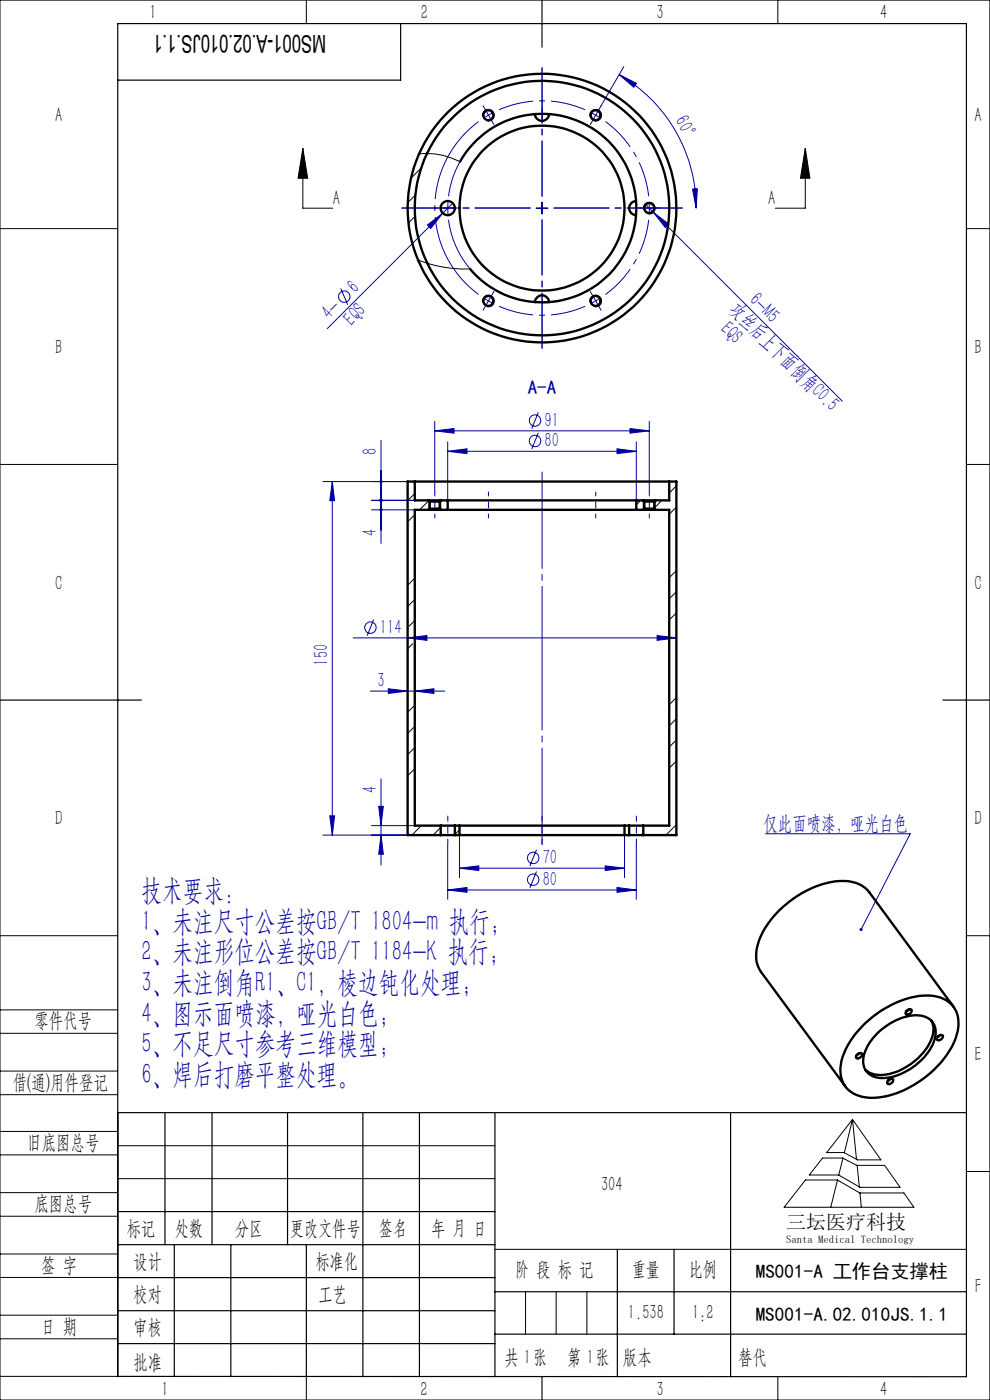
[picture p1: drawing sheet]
<svg xmlns="http://www.w3.org/2000/svg" width="210mm" height="297mm" viewBox="0 0 210 297" stroke-linecap="round" stroke-linejoin="round" font-family="sans-serif">
<g fill="none" stroke="#0000a0" stroke-width=".21">
<path d="M131.3 15.8l3.7 1.9-.6 .8zM131.3 15.8a32.7 32.7 0 0 1 16.4 28.4M132.3 14.1l-4.8 8.4M90.7 47.7l3.2-2.5-2.5 3.3zM96 43.1l-26.6 26.6M113.7 44.2h2.5M115 42.9v2.5M136.8 43.3l1.8 1.7M138.6 45l3.3 2.6-.8 .7zM138.6 45l40.1 40.1M146.9 40.1l1-.1-.2 4.2zM72.3 61.2l1.5 3.5"/>
<path d="M80.8 93.4v21.9M92.2 91.4l4.1-.5v1zM92.2 89.4v15M92.2 91.4h45.5M95 95.7l4.1-.5v1zM95 93.7v12.4M95 95.7h40M114.2 91.8l-1.4 3.5M114.2 87.5l-1.4 3.4M130.9 95.2l4.1 .5-4.1 .5zM133.6 90.9l4.1 .5-4.1 .5zM135 93.7v12.4"/>
<path d="M137.7 89.4v15M68.5 102.2h18M70.5 102.2l.5 4h-1zM70.5 102.2v75M78.8 106.1h9.2M78.8 108.2h9.2M74.9 135.3h68.6M79.3 131.4l-1.4 3.5M86.5 135.3l4.1-.5v1.1zM139.4 134.8l4.1 .5-4.1 .6zM78.5 146.6h15.8M82.4 146.1l4.1 .5-4.1 .5z"/>
<path d="M88 146.6l4-.5v1zM68.5 177.2h18M70 173.1h1l-.5 4.1zM78.8 175.2h9.2M80.3 171.1h1l-.5 4.1zM80.8 177.2l.5 4h-1zM80.8 165.2v18.3M95 179.1v11.7M97.5 177.2v9M132.5 177.2v9M135 179.1v11.7M162.4 176.9h30.7l-10.4 20.3"/>
<path d="M95 188.8l4.1-.5v1zM95 188.8h40M97.5 184.2l4.1-.5v1zM97.5 184.2h35M113.8 180.3l-1.4 3.4M113.8 184.9l-1.4 3.4M128.4 183.7l4.1 .5-4.1 .5zM130.9 188.3l4.1 .5-4.1 .5z"/>
<circle cx="73" cy="62.9" r="1.2"/>
<circle cx="113.5" cy="89.2" r="1.22"/>
<circle cx="113.5" cy="93.6" r="1.22"/>
<circle cx="78.6" cy="133.2" r="1.21"/>
<circle cx="113.1" cy="186.6" r="1.22"/>
<circle cx="113.1" cy="182" r="1.21"/>
</g>
<g fill="none" stroke="#000" stroke-width=".21">
<path d="M0 0h210v297h-210zM65 0v5M165 0v5M64.2 31.5l1.1 6.3h-2.1zM64.2 31.5v12.7h6.4M102.4 24.8a1.26 1.26 0 0 1 1.1-1.6 1.26 1.26 0 0 1 1.3 1.3 1.26 1.26 0 0 1-1.5 1.1M125.1 24.8a1.26 1.26 0 0 1 1.1-1.6 1.26 1.26 0 0 1 1.4 1.3 1.26 1.26 0 0 1-1.6 1.1M170.8 31.5l1 6.3h-2zM170.8 31.5v12.7h-6.3M0 48.5h25M136.5 44.5a1.25 1.25 0 0 1 1.1-1.6 1.25 1.25 0 0 1 1.4 1.4 1.25 1.25 0 0 1-1.6 1.1M205 48.5h5"/>
<path d="M102.4 64.2a1.26 1.26 0 0 1 1.1-1.6 1.26 1.26 0 0 1 1.3 1.3 1.26 1.26 0 0 1-1.5 1.1M125.1 64.2a1.26 1.26 0 0 1 1.1-1.6 1.26 1.26 0 0 1 1.4 1.3 1.26 1.26 0 0 1-1.6 1.1M0 98.5h25M205 98.5h5M91 106.2v1.7M93.5 106.2v1.7M136.5 106.2v1.7M139 106.2v1.7M0 198.5h25M205 198.5h5M0 214.2h25M0 219.2h25"/>
<path d="M0 232.2h25M0 227.2h25M25 236v56h-25M180.8 237.5l6.1 8.6h-5l-2.9-1.6h-3.6zM180.8 237.5l-1.7 7M180.8 237.5l.9 8.5M0 245h25M0 240h25M0 258h25M0 253h25M25 243.1h80M25 250h80"/>
<path d="M170.9 250.3h6.7l4.8 2.8h9.3l2.2 3h-27.6zM174.5 245.7h4.3l3 1.5h5.8l3.3 4.7h-8.5l-4.5-2.6h-6.2zM177.7 250.3l-1.5 5.8M178.8 245.7l-.9 3.6M181.8 247.2l.5 4.6M182.4 253.1l.3 3M205 248.5h5M0 271h25M0 266h25M0 279h25M105 265h100M111.5 274v9"/>
<path d="M118 274v9M124.5 274v9M0 284h25M65 292.1v4.9M153.7 292h.1M165 292v5"/>
</g>
<g fill="none" stroke="#0000a0" stroke-width=".21" stroke-dasharray="30.5 1.3 1.3 1.3" stroke-linecap="butt">
<path d="M103.6 24.4l-1.1 .7M103.6 24.4l1.1-.6M115 24.1l-1.3 .1M115 24.1l1.2 .1M126.4 24.4l-1.1-.6M126.4 24.4l1 .7M95 44.1v1.3M95 44.1v-1.2M137.7 44.1v-1.2M137.7 44.1v1.3M103.6 63.8l1.1 .6M103.6 63.8l-1.1-.6"/>
<path d="M126.4 63.8l1-.6M126.4 63.8l-1.1 .6"/>
</g>
<path d="M124.1 23.3a22.8 22.8 0 0 0-18.3 0M137.6 41.6a22.7 22.7 0 0 0-9.1-15.8M105.8 65a22.8 22.8 0 0 0 18.3 0M128.5 62.5a22.8 22.8 0 0 0 9.1-15.9" fill="none" stroke="#0000a0" stroke-width=".21" stroke-dasharray="30.5 1.3 1.3 1.3" stroke-dashoffset="23" stroke-linecap="butt"/>
<path d="M101.5 25.8a22.7 22.7 0 0 0 0 36.7" fill="none" stroke="#0000a0" stroke-width=".21" stroke-dasharray="30.5 1.3 1.3 1.3" stroke-dashoffset="11.1" stroke-linecap="butt"/>
<path d="M112.5 24.3a20 20 0 0 0-17.4 17.3" fill="none" stroke="#0000a0" stroke-width=".21" stroke-dasharray="30.5 1.3 1.3 1.3" stroke-dashoffset="19.2" stroke-linecap="butt"/>
<path d="M95.1 46.6a20 20 0 0 0 20.7 17.5 20 20 0 0 0 19.2-19.1 20 20 0 0 0-17.5-20.7" fill="none" stroke="#0000a0" stroke-width=".21" stroke-dasharray="30.5 1.3 1.3 1.3" stroke-dashoffset="4.9" stroke-linecap="butt"/>
<path d="M115 100.1v79" fill="none" stroke="#0000a0" stroke-width=".21" stroke-dasharray="30.5 1.3 1.3 1.3" stroke-dashoffset="10"/>
<path d="M92.2 109.9v-5.5M103.6 109.9v-5.5M126.4 109.9v-5.5M137.7 109.9v-5.5" fill="none" stroke="#0000a0" stroke-width=".21" stroke-dasharray="30.5 1.3 1.3 1.3" stroke-dashoffset="29.6"/>
<path d="M95 179.1v-6M115 179.1v-6M135 179.1v-6" fill="none" stroke="#0000a0" stroke-width=".21" stroke-dasharray="30.5 1.3 1.3 1.3" stroke-dashoffset="29.4"/>
<g fill="none" stroke="#000" stroke-width=".25">
<path d="M85 5v12h-60M115 0v10M91 107.9h2.5M136.5 107.9h2.5M0 148.5h30M200 148.5h10M25 236h180M35 236v28.1M45 236v28.1M61 236v28.1M77 236v56.1M89 236v56.1"/>
<path d="M105 236v56.1M155 236v56.1M25 257h80M25 264.1h80M25 271h80M25 278.1h80M37 264.1v28M49 264.1v28M65 264.1v28M105 274h100M131 265v27.1M143 265v18"/>
<path d="M25 292l180 .1v-287.1h-180v287.1M25 285h80M105 283h100M115 292v5"/>
</g>
<path d="M112.5 44.1h-27.3M115 41.6v-27.2M115 46.6v27.3M117.5 44.1h27.2" fill="none" stroke="#0000a0" stroke-width=".21" stroke-dasharray="30.5 1.3 1.3 1.3" stroke-dashoffset="18.8"/>
<g fill="none" stroke="#0000a0" stroke-width=".21" stroke-dasharray="30.5 1.3 1.3 1.3">
<path d="M103 23.3l-.5-.9M103.6 24.4l-.6-1.1M103.6 24.4l.6 1.1M104.2 25.5l.6 .9M115 24.1v-1.2M115 24.1v1.3M115 21.6v-.2M115 26.6v.3M125.7 25.5l-.5 .9M126.4 24.4l.6-1.1M126.4 24.4l-.7 1.1M127 23.3l.5-.9"/>
<path d="M92.5 44.1h-.3M95 44.1h-1.3M95 44.1h1.2M97.5 44.1h.2M136.5 44.1h-1.1M137.7 44.1h1.3M137.7 44.1h-1.2M139 44.1h1M103 64.9l-.5 .9M103.6 63.8l-.6 1.1M103.6 63.8l.6-1M104.2 62.8l.6-1"/>
<path d="M125.7 62.8l-.5-1M126.4 63.8l.6 1.1M126.4 63.8l-.7-1M127 64.9l.5 .9"/>
</g>
<path d="M170.8 31.5l1 6.3h-2zM64.2 31.5l1.1 6.3h-2.1z" fill="#000"/>
<g fill="#0000a0">
<path d="M90.7 47.7l3.2-2.5-2.5 3.3z"/>
<path d="M138.6 45l3.3 2.6-.8 .7z"/>
<path d="M182.5 196.9a.34 .34 0 0 1 .5 .3 .34 .34 0 0 1-.5 .3l.2-.3-.3 .2-.1-.3z"/>
<path d="M146.9 40.1l1-.1-.2 4.2zM131.3 15.8l3.7 1.9-.6 .8z"/>
<path d="M139.4 134.8l4.1 .5-4.1 .6zM86.5 135.3l4.1-.5v1.1zM88 146.6l4-.5v1zM82.4 146.1l4.1 .5-4.1 .5z"/>
<path d="M95 95.7l4.1-.5v1zM130.9 95.2l4.1 .5-4.1 .5zM92.2 91.4l4.1-.5v1zM133.6 90.9l4.1 .5-4.1 .5zM97.5 184.2l4.1-.5v1zM128.4 183.7l4.1 .5-4.1 .5zM95 188.8l4.1-.5v1zM130.9 188.3l4.1 .5-4.1 .5z"/>
<path d="M70.5 102.2l.5 4h-1zM70 173.1h1l-.5 4.1zM80.6 101.9a.33 .33 0 0 0-.1 .4 .33 .33 0 0 0 .3 .2v-.3v.3a.34 .34 0 0 0 .3-.5 .34 .34 0 0 0-.5-.1zM80.6 105.9a.35 .35 0 0 0 .1 .5 .35 .35 0 0 0 .5-.2 .35 .35 0 0 0-.4-.4v.3v-.3zM80.6 105.9a.36 .36 0 0 0-.1 .4 .36 .36 0 0 0 .3 .2v-.4l.1 .4a.34 .34 0 0 0 .2-.5 .34 .34 0 0 0-.5-.1zM80.6 107.8a.34 .34 0 0 0 0 .6 .34 .34 0 0 0 .5-.1 .34 .34 0 0 0-.3-.5v.4v-.4zM80.3 171.1h1l-.5 4.1zM80.8 177.2l.5 4h-1z"/>
</g>
<g fill="none" stroke="#000" stroke-width=".5">
<path d="M97.6 34.3a20 20 0 0 1 29.2-6.3 20 20 0 0 1 2.8 29.8 20 20 0 0 1-29.9-.8M113.5 24.2a1.48 1.48 0 0 0 1.5 1.5 1.48 1.48 0 0 0 1.5-1.5M134.9 42.6a1.5 1.5 0 0 0-1.4 1.5 1.5 1.5 0 0 0 1.4 1.5M113.5 64.1a1.48 1.48 0 0 1 1.5-1.5 1.48 1.48 0 0 1 1.5 1.5M88 102.2h54M88 102.2h-1.5v75h7M88 102.2v3.9h2.9M90.9 106.1h2.6M90.9 108.2h2.6M90.9 108.2h-2.9v67h5.5M90.9 106.1l.3 .3M91.2 107.9h2.1"/>
<path d="M91.2 106.4h2.1M91.2 106.4v1.5M91.2 107.9l-.3 .3M93.3 106.4v1.5M93.3 107.9l.2 .3M93.5 106.1h1.5M93.5 108.2h1.5M93.5 106.1l-.2 .3M95 108.2h40M95 106.1h40M95 106.1v2.1M135 106.1h1.4"/>
<path d="M135 108.2h1.4M135 106.1v2.1M136.4 106.1h2.6M136.4 108.2h2.6M136.4 106.1l.3 .3M136.7 107.9h2.1M136.7 106.4h2.1M136.7 106.4v1.5M136.7 107.9l-.3 .3M138.8 107.9l.2 .3M138.8 106.4v1.5M139 108.2h3v67h-5.5"/>
<path d="M139 106.1l-.2 .3M142 102.2h1.5v75h-7M142 102.2v3.9h-3M93.5 177.2h3M93.5 175.2h3M93.5 175.2v2M96.5 177.2h1M96.5 175.2v2M96.5 175.2h1M97.5 175.2h35M97.5 177.2h35M97.5 175.2v2"/>
<path d="M132.5 177.2h1M132.5 175.2h1M132.5 175.2v2M133.5 177.2h3M133.5 175.2h3M133.5 175.2v2M136.5 175.2v2M183.1 217.5a20.5 20.5 0 0 1 13.6-6.3 6 6 0 0 1 6.4 4.3 10.7 10.7 0 0 1-2.3 8.3 21.4 21.4 0 0 1-15.6 9.1 6.5 6.5 0 0 1-6.4-3.3 8.7 8.7 0 0 1 .9-7.5 19.2 19.2 0 0 1 3.4-4.6zM186.2 219.1a12.1 12.1 0 0 1 9.3-3.6 3.6 3.6 0 0 1 2.7 5.1 12.8 12.8 0 0 1-11.3 8.1 3.7 3.7 0 0 1-3.6-5.2 10.9 10.9 0 0 1 2.9-4.4zM192.4 214.4a.54 .54 0 0 1 .5-.3 .54 .54 0 0 1 .5 .4 .77 .77 0 0 1-.5 .6 .77 .77 0 0 1-.8-.1zM192.8 214.2l-.5 .4M197.6 216.6a5.7 5.7 0 0 1-1 5.8 13.4 13.4 0 0 1-9.8 5.7 4.8 4.8 0 0 1-3.3-1.2"/>
<path d="M199 219.8a.58 .58 0 0 1 .5-.3 .58 .58 0 0 1 .5 .4v.1a.78 .78 0 0 1-1.3 .4zM199.4 219.6l-.5 .4M202.3 213.6l-17.9-24.3a7.1 7.1 0 0 0-6.7-2.4 21.6 21.6 0 0 0-16.6 12.4 7.2 7.2 0 0 0 .3 6.9l17.9 24.3M181.8 223.8a.67 .67 0 0 1 1.1-.1l-.1 .2a.86 .86 0 0 1-1.2 .5zM182.2 223.4l-.5 .4M188.5 229.2a.54 .54 0 0 1 .5-.4 .54 .54 0 0 1 .5 .4 .77 .77 0 0 1-.5 .7 .77 .77 0 0 1-.8-.2zM188.8 228.9l-.5 .4"/>
<circle cx="103.6" cy="24.4" r="1.04"/>
<circle cx="126.3" cy="24.4" r="1.05"/>
<circle cx="95" cy="44.1" r="1.5"/>
<circle cx="115" cy="44.2" r="28.5"/>
<circle cx="115" cy="44.1" r="17.5"/>
<circle cx="115" cy="44.2" r="27"/>
<circle cx="137.7" cy="44.2" r="1.06"/>
<circle cx="103.6" cy="63.9" r="1.04"/>
<circle cx="126.3" cy="63.8" r="1.05"/>
</g>
<g fill="none" stroke="#000" stroke-width=".21">
<path d="M88.9 32.7a14.5 14.5 0 0 1 8.7 1.6M89.4 35.6l-2.2 2.2M88 45.9l-1.4 1.4M88.1 41.4l-1.6 1.6M88.7 55.2a27.2 27.2 0 0 0 11 1.8M88 104.7l-1.5 1.5M88 109.2l-1.5 1.5M91 106.2l-2 2M135.9 106.1l-.9 1M140.4 106.1l-1.6 1.7M143.5 103.1l-1.5 1.5M143.5 107.6l-1.5 1.5"/>
<path d="M87.5 136.6l-1 1.1M88 122.7l-1.5 1.5M88 127.2l-1.5 1.5M88 131.7l-1.3 1.2M143.5 121l-1.5 1.6M143.5 125.6l-1.5 1.4M143.5 130l-1.5 1.5M88 154.1l-1.5 1.5M88 149.6l-1.5 1.5M88 158.6l-1.5 1.5M143.5 148l-1.5 1.5M143.5 152.5l-1.5 1.5"/>
<path d="M143.5 157l-1.5 1.5M88 163.1l-1.5 1.5M89.4 175.2l-2 2M93.5 175.5l-1.6 1.7M97.5 176l-1 1M143.5 174.9l-2.2 2.3M143.5 161.5l-1.5 1.4"/>
</g>
<g font-size="6.3" fill="#0000a0">
<text x="30" y="191">技术要求：</text>
<text x="30" y="197.5">1、未注尺寸公差按GB/T 1804-m 执行；</text>
<text x="30" y="204">2、未注形位公差按GB/T 1184-K 执行；</text>
<text x="30" y="210.5">3、未注倒角R1、C1，棱边钝化处理；</text>
<text x="30" y="217">4、图示面喷漆，哑光白色；</text>
<text x="30" y="223.5">5、不足尺寸参考三维模型；</text>
<text x="30" y="230">6、焊后打磨平整处理。</text>
</g>
<text font-size="5.2" x="69.2" y="7.3" transform="rotate(-180 69.2 7.3)">MS001-A.02.010JS.1.1</text>
<g font-size="4.4" fill="#010000">
<text x="31.7" y="4.1">1</text>
<text x="89.2" y="4.1">2</text>
<text x="139.2" y="4.1">3</text>
<text x="186.7" y="4.1">4</text>
<text x="156.6" y="289.5">替代</text>
</g>
<g font-size="4.4">
<text x="11.7" y="25.9">A</text>
<text x="206.7" y="25.9">A</text>
<text x="70.6" y="43.4">A</text>
<text x="162.9" y="43.4">A</text>
<text x="11.7" y="75.1">B</text>
<text x="206.7" y="75.1">B</text>
<text x="11.7" y="125.1">C</text>
<text x="206.7" y="125.1">C</text>
<text x="11.7" y="175.1">D</text>
<text x="206.7" y="175.1">D</text>
<text x="7.3" y="217.9">零件代号</text>
<text x="206.7" y="225.1">E</text>
<text x="2.7" y="231">借(通)用件登记</text>
<text x="5.8" y="243.7">旧底图总号</text>
<text x="7.3" y="256.8">底图总号</text>
<text x="127.5" y="252.6">304</text>
<text x="26.9" y="261.9">标记</text>
<text x="37.1" y="261.9">处数</text>
<text x="49.9" y="261.9">分区</text>
<text x="61.5" y="261.9">更改文件号</text>
<text x="80.4" y="261.9">签名</text>
<text x="91.5" y="261.9">年 月 日</text>
<text x="8.7" y="269.8">签 字</text>
<text x="28.3" y="268.9">设计</text>
<text x="66.9" y="268.9">标准化</text>
<text x="109.3" y="270.8">阶 段 标 记</text>
<text x="134" y="270.8">重量</text>
<text x="146.1" y="270.8">比例</text>
<text x="206.8" y="274.4">F</text>
<text x="28.3" y="276">校对</text>
<text x="67.6" y="276">工艺</text>
<text x="133.2" y="279.8">1.538</text>
<text x="146.8" y="279.8">1:2</text>
<text x="8.7" y="282.9">日 期</text>
<text x="28.4" y="283">审核</text>
<text x="28.3" y="290.4">批准</text>
<text x="107" y="289.5">共 张</text>
<text x="111.1" y="289.5">1</text>
<text x="120.3" y="289.5">第 张</text>
<text x="124.5" y="289.5">1</text>
<text x="132.1" y="289.5">版本</text>
<text x="34.2" y="296.1">1</text>
<text x="89.2" y="296.2">2</text>
<text x="139.2" y="296.2">3</text>
<text x="186.7" y="296.2">4</text>
</g>
<g font-size="4.4" fill="#0000a0">
<text x="143.1" y="25.5" transform="rotate(62 143.1 25.5)">60°</text>
<text x="75.4" y="62.4" transform="rotate(-45 75.4 62.4)">6</text>
<text x="154.6" y="65.8" transform="rotate(45 154.6 65.8)">攻丝后上下面倒角C0.5</text>
<text x="158.8" y="63.9" transform="rotate(45 158.8 63.9)">6-M5</text>
<text x="69.9" y="67.9" transform="rotate(-45 69.9 67.9)">4-</text>
<text x="74.7" y="69.3" transform="rotate(-45 74.7 69.3)">EQS</text>
<text x="152.6" y="70" transform="rotate(45 152.6 70)">EQS</text>
<text x="115.5" y="94.8">80</text>
<text x="115.5" y="90.5">91</text>
<text x="80" y="96.5" transform="rotate(-90 80 96.5)">8</text>
<text x="80" y="113.7" transform="rotate(-90 80 113.7)">4</text>
<text x="80.6" y="134.4">114</text>
<text x="69.6" y="141.2" transform="rotate(-90 69.6 141.2)">150</text>
<text x="80.1" y="145.7">3</text>
<text x="80" y="168.3" transform="rotate(-90 80 168.3)">4</text>
<text x="162" y="176">仅此面喷漆，哑光白色</text>
<text x="115.1" y="183.3">70</text>
<text x="115.1" y="187.9">80</text>
</g>
<text font-size="4.2" x="166.8" y="260.7">三坛医疗科技</text>
<text font-size="4.1" fill="#0000a0" x="111.9" y="83.7">A-A</text>
<g font-size="4.1">
<text x="160.3" y="271.1">MS001-A 工作台支撑柱</text>
<text x="160.3" y="280.2">MS001-A.02.010JS.1.1</text>
</g>
<text font-size="2.3" x="166.8" y="263.6">Santa Medical Technology</text>
</svg>
